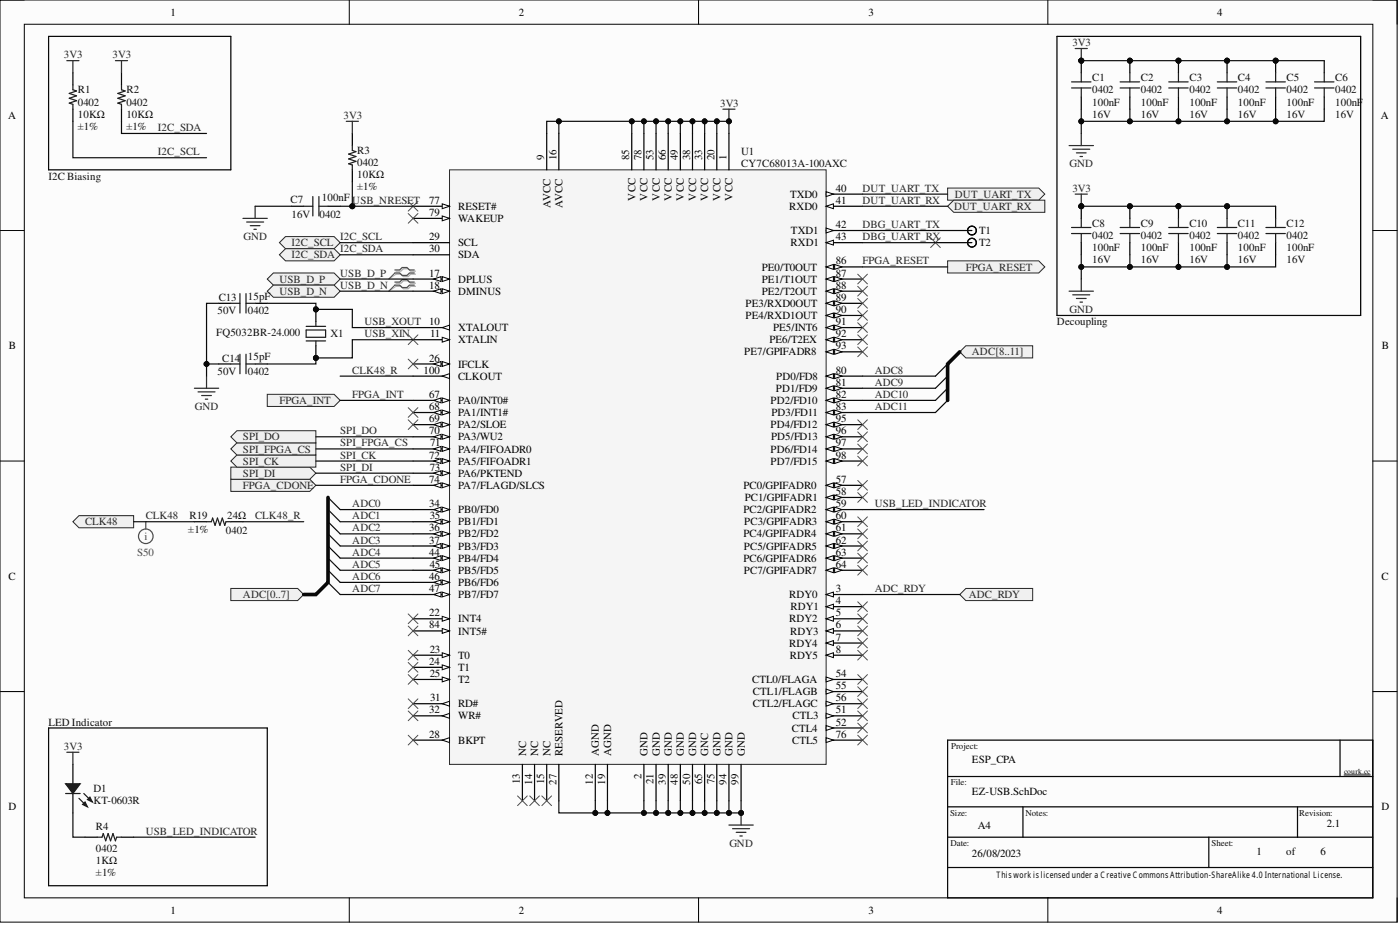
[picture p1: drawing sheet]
<svg xmlns="http://www.w3.org/2000/svg" width="292mm" height="193mm" viewBox="0 0 292 193" stroke-linecap="round" stroke-linejoin="round" font-family="sans-serif">
<path d="M0 0h291.5v192.4h-291.5z" fill-rule="evenodd" fill="#fcfcfc"/>
<path d="M0 0h291.5v192.4h-291.5z" fill="none" stroke="#000" stroke-width=".21"/>
<path d="M5.1 5.1h281.3v182.2h-281.3z" fill-rule="evenodd" fill="#fcfcfc"/>
<g fill="none" stroke="#000" stroke-width=".21">
<path d="M0 0h5.1M72.9 0v5.1M145.8 0v5.1M218.6 0v5.1M286.4 0h5.1v5.1M5.1 5.1h281.3v182.2h-281.3zM0 48.1h5.1M286.4 48.1h5.1M0 96.2h5.1M286.4 96.2h5.1M0 144.3h5.1M286.4 144.3h5.1"/>
<path d="M72.9 187.3v5.1M145.8 187.3v5.1M218.6 187.3v5.1M291.5 187.3v5.1"/>
</g>
<path d="M93.8 35.4h78.6v124.1h-78.6z" fill-rule="evenodd" fill="#f5f5f5"/>
<path d="M93.8 35.4h78.6v124.1h-78.6z" fill="none" stroke="#262626" stroke-width=".21"/>
<path d="M152.1 27.8v7.6M172.4 124h7.6M134.3 159.5v7.6" fill="none" stroke="#000" stroke-width=".25"/>
<path d="M172.4 124l1.5-.5v1z" fill="#fbfbfb" stroke="#000" stroke-width=".21"/>
<path d="M172.4 126.6h7.6" fill="none" stroke="#000" stroke-width=".25"/>
<path d="M172.4 126.6l1.5-.5v1z" fill="#fbfbfb" stroke="#000" stroke-width=".21"/>
<path d="M172.4 129.1h7.6" fill="none" stroke="#000" stroke-width=".25"/>
<path d="M172.4 129.1l1.5-.5v1z" fill="#fbfbfb" stroke="#000" stroke-width=".21"/>
<path d="M172.4 131.6h7.6" fill="none" stroke="#000" stroke-width=".25"/>
<path d="M172.4 131.6l1.5-.5v1z" fill="#fbfbfb" stroke="#000" stroke-width=".21"/>
<path d="M172.4 134.2h7.6" fill="none" stroke="#000" stroke-width=".25"/>
<path d="M172.4 134.2l1.5-.6v1.1z" fill="#fbfbfb" stroke="#000" stroke-width=".21"/>
<path d="M172.4 136.7h7.6" fill="none" stroke="#000" stroke-width=".25"/>
<path d="M172.4 136.7l1.5-.5v1z" fill="#fbfbfb" stroke="#000" stroke-width=".21"/>
<path d="M114.1 27.8v7.6M86.2 68.3h7.6" fill="none" stroke="#000" stroke-width=".25"/>
<path d="M92.3 68.3l1.5-.5v1z" fill="#fbfbfb" stroke="#000" stroke-width=".21"/>
<path d="M86.2 70.9h7.6" fill="none" stroke="#000" stroke-width=".25"/>
<path d="M92.3 70.4l1.5 .5-1.5 .5z" fill="#fbfbfb" stroke="#000" stroke-width=".21"/>
<path d="M116.6 27.8v7.6M86.2 58.2h7.6M109 159.5v7.6M111.5 159.5v7.6M114.1 159.5v7.6M124.2 159.5v7.6" fill="none" stroke="#000" stroke-width=".25"/>
<g fill="#fbfbfb" stroke="#000" stroke-width=".21">
<path d="M92.3 57.7l1.5 .5-1.5 .5z"/>
<path d="M90.5 58.2l1.5-.5v1z"/>
</g>
<path d="M86.2 60.7h7.6" fill="none" stroke="#000" stroke-width=".25"/>
<g fill="#fbfbfb" stroke="#000" stroke-width=".21">
<path d="M92.3 60.2l1.5 .5-1.5 .6z"/>
<path d="M90.5 60.7l1.5-.5v1.1z"/>
</g>
<path d="M149.6 27.8v7.6M86.2 129.1h7.6M126.7 159.5v7.6M136.9 159.5v7.6" fill="none" stroke="#000" stroke-width=".25"/>
<path d="M92.3 128.6l1.5 .5-1.5 .5z" fill="#fbfbfb" stroke="#000" stroke-width=".21"/>
<path d="M86.2 136.7h7.6" fill="none" stroke="#000" stroke-width=".25"/>
<path d="M92.3 136.2l1.5 .5-1.5 .5z" fill="#fbfbfb" stroke="#000" stroke-width=".21"/>
<path d="M86.2 139.2h7.6" fill="none" stroke="#000" stroke-width=".25"/>
<path d="M92.3 138.7l1.5 .5-1.5 .5z" fill="#fbfbfb" stroke="#000" stroke-width=".21"/>
<path d="M86.2 141.7h7.6" fill="none" stroke="#000" stroke-width=".25"/>
<path d="M92.3 141.2l1.5 .5-1.5 .6z" fill="#fbfbfb" stroke="#000" stroke-width=".21"/>
<path d="M86.2 75.9h7.6" fill="none" stroke="#000" stroke-width=".25"/>
<g fill="#fbfbfb" stroke="#000" stroke-width=".21">
<path d="M92.3 75.4l1.5 .5-1.5 .5z"/>
<path d="M90.5 75.9l1.5-.5v1z"/>
</g>
<path d="M86.2 154.4h7.6M116.6 159.5v7.6" fill="none" stroke="#000" stroke-width=".25"/>
<path d="M92.3 154.4l1.5-.5v1z" fill="#fbfbfb" stroke="#000" stroke-width=".21"/>
<path d="M86.2 50.6h7.6M86.2 53.2h7.6M86.2 146.8h7.6" fill="none" stroke="#000" stroke-width=".25"/>
<path d="M92.3 146.8l1.5-.5v1z" fill="#fbfbfb" stroke="#000" stroke-width=".21"/>
<path d="M86.2 149.3h7.6" fill="none" stroke="#000" stroke-width=".25"/>
<path d="M92.3 149.3l1.5-.5v1z" fill="#fbfbfb" stroke="#000" stroke-width=".21"/>
<path d="M147 27.8v7.6M86.2 106.3h7.6" fill="none" stroke="#000" stroke-width=".25"/>
<g fill="#fbfbfb" stroke="#000" stroke-width=".21">
<path d="M92.3 105.8l1.5 .5-1.5 .5z"/>
<path d="M90.5 106.3l1.5-.5v1z"/>
</g>
<path d="M86.2 108.8h7.6" fill="none" stroke="#000" stroke-width=".25"/>
<g fill="#fbfbfb" stroke="#000" stroke-width=".21">
<path d="M92.3 108.3l1.5 .5-1.5 .5z"/>
<path d="M90.5 108.8l1.5-.5v1z"/>
</g>
<path d="M86.2 111.4h7.6" fill="none" stroke="#000" stroke-width=".25"/>
<g fill="#fbfbfb" stroke="#000" stroke-width=".21">
<path d="M92.3 110.9l1.5 .5-1.5 .5z"/>
<path d="M90.5 111.4l1.5-.5v1z"/>
</g>
<path d="M86.2 113.9h7.6" fill="none" stroke="#000" stroke-width=".25"/>
<g fill="#fbfbfb" stroke="#000" stroke-width=".21">
<path d="M92.3 113.4l1.5 .5-1.5 .5z"/>
<path d="M90.5 113.9l1.5-.5v1z"/>
</g>
<path d="M144.5 27.8v7.6M172.4 40.5h7.6M139.4 159.5v7.6" fill="none" stroke="#000" stroke-width=".25"/>
<path d="M172.4 40l1.5 .5-1.5 .5z" fill="#fbfbfb" stroke="#000" stroke-width=".21"/>
<path d="M172.4 43h7.6" fill="none" stroke="#000" stroke-width=".25"/>
<path d="M172.4 43l1.5-.5v1z" fill="#fbfbfb" stroke="#000" stroke-width=".21"/>
<path d="M172.4 48.1h7.6" fill="none" stroke="#000" stroke-width=".25"/>
<path d="M172.4 47.6l1.5 .5-1.5 .5z" fill="#fbfbfb" stroke="#000" stroke-width=".21"/>
<path d="M172.4 50.6h7.6" fill="none" stroke="#000" stroke-width=".25"/>
<path d="M172.4 50.6l1.5-.5v1z" fill="#fbfbfb" stroke="#000" stroke-width=".21"/>
<path d="M86.2 116.4h7.6" fill="none" stroke="#000" stroke-width=".25"/>
<g fill="#fbfbfb" stroke="#000" stroke-width=".21">
<path d="M92.3 115.9l1.5 .5-1.5 .5z"/>
<path d="M90.5 116.4l1.5-.5v1z"/>
</g>
<path d="M86.2 119h7.6" fill="none" stroke="#000" stroke-width=".25"/>
<g fill="#fbfbfb" stroke="#000" stroke-width=".21">
<path d="M92.3 118.5l1.5 .5-1.5 .5z"/>
<path d="M90.5 119l1.5-.5v1z"/>
</g>
<path d="M86.2 121.5h7.6" fill="none" stroke="#000" stroke-width=".25"/>
<g fill="#fbfbfb" stroke="#000" stroke-width=".21">
<path d="M92.3 121l1.5 .5-1.5 .5z"/>
<path d="M90.5 121.5l1.5-.5v1z"/>
</g>
<path d="M86.2 124h7.6" fill="none" stroke="#000" stroke-width=".25"/>
<g fill="#fbfbfb" stroke="#000" stroke-width=".21">
<path d="M92.3 123.5l1.5 .5-1.5 .5z"/>
<path d="M90.5 124l1.5-.5v1z"/>
</g>
<path d="M141.9 27.8v7.6M141.9 159.5v7.6M144.5 159.5v7.6M172.4 149.3h7.6" fill="none" stroke="#000" stroke-width=".25"/>
<path d="M172.4 148.8l1.5 .5-1.5 .5z" fill="#fbfbfb" stroke="#000" stroke-width=".21"/>
<path d="M172.4 151.9h7.6" fill="none" stroke="#000" stroke-width=".25"/>
<path d="M172.4 151.4l1.5 .5-1.5 .5z" fill="#fbfbfb" stroke="#000" stroke-width=".21"/>
<path d="M136.9 27.8v7.6M172.4 141.7h7.6" fill="none" stroke="#000" stroke-width=".25"/>
<path d="M172.4 141.2l1.5 .5-1.5 .6z" fill="#fbfbfb" stroke="#000" stroke-width=".21"/>
<path d="M172.4 144.3h7.6" fill="none" stroke="#000" stroke-width=".25"/>
<path d="M172.4 143.8l1.5 .5-1.5 .5z" fill="#fbfbfb" stroke="#000" stroke-width=".21"/>
<path d="M172.4 146.8h7.6" fill="none" stroke="#000" stroke-width=".25"/>
<path d="M172.4 146.3l1.5 .5-1.5 .5z" fill="#fbfbfb" stroke="#000" stroke-width=".21"/>
<path d="M172.4 101.2h7.6" fill="none" stroke="#000" stroke-width=".25"/>
<g fill="#fbfbfb" stroke="#000" stroke-width=".21">
<path d="M172.4 101.2l1.5-.5v1.1z"/>
<path d="M174.1 100.7l1.6 .5-1.6 .6z"/>
</g>
<path d="M172.4 103.8h7.6" fill="none" stroke="#000" stroke-width=".25"/>
<g fill="#fbfbfb" stroke="#000" stroke-width=".21">
<path d="M172.4 103.8l1.5-.5v1z"/>
<path d="M174.1 103.3l1.6 .5-1.6 .5z"/>
</g>
<path d="M172.4 106.3h7.6" fill="none" stroke="#000" stroke-width=".25"/>
<g fill="#fbfbfb" stroke="#000" stroke-width=".21">
<path d="M172.4 106.3l1.5-.5v1z"/>
<path d="M174.1 105.8l1.6 .5-1.6 .5z"/>
</g>
<path d="M172.4 108.8h7.6" fill="none" stroke="#000" stroke-width=".25"/>
<g fill="#fbfbfb" stroke="#000" stroke-width=".21">
<path d="M172.4 108.8l1.5-.5v1z"/>
<path d="M174.1 108.3l1.6 .5-1.6 .5z"/>
</g>
<path d="M172.4 111.4h7.6" fill="none" stroke="#000" stroke-width=".25"/>
<g fill="#fbfbfb" stroke="#000" stroke-width=".21">
<path d="M172.4 111.4l1.5-.5v1z"/>
<path d="M174.1 110.9l1.6 .5-1.6 .5z"/>
</g>
<path d="M172.4 113.9h7.6" fill="none" stroke="#000" stroke-width=".25"/>
<g fill="#fbfbfb" stroke="#000" stroke-width=".21">
<path d="M172.4 113.9l1.5-.5v1z"/>
<path d="M174.1 113.4l1.6 .5-1.6 .5z"/>
</g>
<path d="M172.4 116.4h7.6" fill="none" stroke="#000" stroke-width=".25"/>
<g fill="#fbfbfb" stroke="#000" stroke-width=".21">
<path d="M172.4 116.4l1.5-.5v1z"/>
<path d="M174.1 115.9l1.6 .5-1.6 .5z"/>
</g>
<path d="M172.4 119h7.6" fill="none" stroke="#000" stroke-width=".25"/>
<g fill="#fbfbfb" stroke="#000" stroke-width=".21">
<path d="M172.4 119l1.5-.5v1z"/>
<path d="M174.1 118.5l1.6 .5-1.6 .5z"/>
</g>
<path d="M139.4 27.8v7.6M86.2 83.5h7.6M147 159.5v7.6" fill="none" stroke="#000" stroke-width=".25"/>
<g fill="#fbfbfb" stroke="#000" stroke-width=".21">
<path d="M92.3 83l1.5 .5-1.5 .5z"/>
<path d="M90.5 83.5l1.5-.5v1z"/>
</g>
<path d="M86.2 86.1h7.6" fill="none" stroke="#000" stroke-width=".25"/>
<g fill="#fbfbfb" stroke="#000" stroke-width=".21">
<path d="M92.3 85.6l1.5 .5-1.5 .5z"/>
<path d="M90.5 86.1l1.5-.5v1z"/>
</g>
<path d="M86.2 88.6h7.6" fill="none" stroke="#000" stroke-width=".25"/>
<g fill="#fbfbfb" stroke="#000" stroke-width=".21">
<path d="M92.3 88.1l1.5 .5-1.5 .5z"/>
<path d="M90.5 88.6l1.5-.5v1z"/>
</g>
<path d="M86.2 91.1h7.6" fill="none" stroke="#000" stroke-width=".25"/>
<g fill="#fbfbfb" stroke="#000" stroke-width=".21">
<path d="M92.3 90.6l1.5 .5-1.5 .5z"/>
<path d="M90.5 91.1l1.5-.5v1z"/>
</g>
<path d="M86.2 93.7h7.6" fill="none" stroke="#000" stroke-width=".25"/>
<g fill="#fbfbfb" stroke="#000" stroke-width=".21">
<path d="M92.3 93.1l1.5 .6-1.5 .5z"/>
<path d="M90.5 93.7l1.5-.6v1.1z"/>
</g>
<path d="M86.2 96.2h7.6" fill="none" stroke="#000" stroke-width=".25"/>
<g fill="#fbfbfb" stroke="#000" stroke-width=".21">
<path d="M92.3 95.7l1.5 .5-1.5 .5z"/>
<path d="M90.5 96.2l1.5-.5v1z"/>
</g>
<path d="M86.2 98.7h7.6" fill="none" stroke="#000" stroke-width=".25"/>
<g fill="#fbfbfb" stroke="#000" stroke-width=".21">
<path d="M92.3 98.2l1.5 .5-1.5 .5z"/>
<path d="M90.5 98.7l1.5-.5v1z"/>
</g>
<path d="M86.2 101.2h7.6" fill="none" stroke="#000" stroke-width=".25"/>
<g fill="#fbfbfb" stroke="#000" stroke-width=".21">
<path d="M92.3 100.7l1.5 .5-1.5 .6z"/>
<path d="M90.5 101.2l1.5-.5v1.1z"/>
</g>
<path d="M149.6 159.5v7.6M172.4 154.4h7.6" fill="none" stroke="#000" stroke-width=".25"/>
<path d="M172.4 153.9l1.5 .5-1.5 .5z" fill="#fbfbfb" stroke="#000" stroke-width=".21"/>
<path d="M86.2 43h7.6" fill="none" stroke="#000" stroke-width=".25"/>
<path d="M92.3 42.5l1.5 .5-1.5 .5z" fill="#fbfbfb" stroke="#000" stroke-width=".21"/>
<path d="M134.3 27.8v7.6M86.2 45.6h7.6" fill="none" stroke="#000" stroke-width=".25"/>
<path d="M92.3 45.1l1.5 .5-1.5 .5z" fill="#fbfbfb" stroke="#000" stroke-width=".21"/>
<path d="M172.4 78.5h7.6" fill="none" stroke="#000" stroke-width=".25"/>
<g fill="#fbfbfb" stroke="#000" stroke-width=".21">
<path d="M172.4 78.5l1.5-.5v1z"/>
<path d="M174.1 78l1.6 .5-1.6 .5z"/>
</g>
<path d="M172.4 81h7.6" fill="none" stroke="#000" stroke-width=".25"/>
<g fill="#fbfbfb" stroke="#000" stroke-width=".21">
<path d="M172.4 81l1.5-.5v1z"/>
<path d="M174.1 80.5l1.6 .5-1.6 .5z"/>
</g>
<path d="M172.4 83.5h7.6" fill="none" stroke="#000" stroke-width=".25"/>
<g fill="#fbfbfb" stroke="#000" stroke-width=".21">
<path d="M172.4 83.5l1.5-.5v1z"/>
<path d="M174.1 83l1.6 .5-1.6 .5z"/>
</g>
<path d="M172.4 86.1h7.6" fill="none" stroke="#000" stroke-width=".25"/>
<g fill="#fbfbfb" stroke="#000" stroke-width=".21">
<path d="M172.4 86.1l1.5-.5v1z"/>
<path d="M174.1 85.6l1.6 .5-1.6 .5z"/>
</g>
<path d="M86.2 131.6h7.6" fill="none" stroke="#000" stroke-width=".25"/>
<path d="M92.3 131.1l1.5 .5-1.5 .5z" fill="#fbfbfb" stroke="#000" stroke-width=".21"/>
<path d="M131.8 27.8v7.6M172.4 55.7h7.6" fill="none" stroke="#000" stroke-width=".25"/>
<g fill="#fbfbfb" stroke="#000" stroke-width=".21">
<path d="M172.4 55.7l1.5-.5v1z"/>
<path d="M174.1 55.2l1.6 .5-1.6 .5z"/>
</g>
<path d="M172.4 58.2h7.6" fill="none" stroke="#000" stroke-width=".25"/>
<g fill="#fbfbfb" stroke="#000" stroke-width=".21">
<path d="M172.4 58.2l1.5-.5v1z"/>
<path d="M174.1 57.7l1.6 .5-1.6 .5z"/>
</g>
<path d="M172.4 60.7h7.6" fill="none" stroke="#000" stroke-width=".25"/>
<g fill="#fbfbfb" stroke="#000" stroke-width=".21">
<path d="M172.4 60.7l1.5-.5v1.1z"/>
<path d="M174.1 60.2l1.6 .5-1.6 .6z"/>
</g>
<path d="M172.4 63.3h7.6" fill="none" stroke="#000" stroke-width=".25"/>
<g fill="#fbfbfb" stroke="#000" stroke-width=".21">
<path d="M172.4 63.3l1.5-.5v1z"/>
<path d="M174.1 62.8l1.6 .5-1.6 .5z"/>
</g>
<path d="M172.4 65.8h7.6" fill="none" stroke="#000" stroke-width=".25"/>
<g fill="#fbfbfb" stroke="#000" stroke-width=".21">
<path d="M172.4 65.8l1.5-.5v1z"/>
<path d="M174.1 65.3l1.6 .5-1.6 .5z"/>
</g>
<path d="M172.4 68.3h7.6" fill="none" stroke="#000" stroke-width=".25"/>
<g fill="#fbfbfb" stroke="#000" stroke-width=".21">
<path d="M172.4 68.3l1.5-.5v1z"/>
<path d="M174.1 67.8l1.6 .5-1.6 .5z"/>
</g>
<path d="M172.4 70.9h7.6" fill="none" stroke="#000" stroke-width=".25"/>
<g fill="#fbfbfb" stroke="#000" stroke-width=".21">
<path d="M172.4 70.9l1.5-.5v1z"/>
<path d="M174.1 70.4l1.6 .5-1.6 .5z"/>
</g>
<path d="M172.4 73.4h7.6" fill="none" stroke="#000" stroke-width=".25"/>
<g fill="#fbfbfb" stroke="#000" stroke-width=".21">
<path d="M172.4 73.4l1.5-.5v1z"/>
<path d="M174.1 72.9l1.6 .5-1.6 .5z"/>
</g>
<path d="M172.4 88.6h7.6M152.1 159.5v7.6" fill="none" stroke="#000" stroke-width=".25"/>
<g fill="#fbfbfb" stroke="#000" stroke-width=".21">
<path d="M172.4 88.6l1.5-.5v1z"/>
<path d="M174.1 88.1l1.6 .5-1.6 .5z"/>
</g>
<path d="M172.4 91.1h7.6" fill="none" stroke="#000" stroke-width=".25"/>
<g fill="#fbfbfb" stroke="#000" stroke-width=".21">
<path d="M172.4 91.1l1.5-.5v1z"/>
<path d="M174.1 90.6l1.6 .5-1.6 .5z"/>
</g>
<path d="M172.4 93.7h7.6" fill="none" stroke="#000" stroke-width=".25"/>
<g fill="#fbfbfb" stroke="#000" stroke-width=".21">
<path d="M172.4 93.7l1.5-.6v1.1z"/>
<path d="M174.1 93.1l1.6 .6-1.6 .5z"/>
</g>
<path d="M172.4 96.2h7.6" fill="none" stroke="#000" stroke-width=".25"/>
<g fill="#fbfbfb" stroke="#000" stroke-width=".21">
<path d="M172.4 96.2l1.5-.5v1z"/>
<path d="M174.1 95.7l1.6 .5-1.6 .5z"/>
</g>
<path d="M86.2 78.5h7.6M154.6 159.5v7.6" fill="none" stroke="#000" stroke-width=".25"/>
<path d="M92.3 78.5l1.5-.5v1z" fill="#fbfbfb" stroke="#000" stroke-width=".21"/>
<g fill="#0e0e0e" stroke="#0e0e0e" stroke-width=".21">
<circle cx="65.9" cy="64.5" r=".51"/>
<circle cx="65.9" cy="74.7" r=".51"/>
</g>
<path d="M65.9 64.5v2.6M65.9 72.1v2.6" fill="none" stroke="#000" stroke-width=".25"/>
<path d="M63.9 71.1h4M63.9 68.1h4M63.9 68.8h4v1.6h-4zM65.9 67.1v1M65.9 71.1v1" fill="none" stroke="#1c1c1c" stroke-width=".25"/>
<path d="M108 166l2 2.1M110 166l-2 2.1M110.5 166l2 2.1M112.5 166l-2 2.1M113.1 166l2 2.1M115.1 166l-2 2.1" fill="none" stroke="#4c4c4c" stroke-width=".21"/>
<g fill="#f0f0f0" stroke="#262626" stroke-width=".21">
<path d="M55.8 58.2l1.2-1.3h12.7l1.3 1.3-1.3 1.3h-12.7z" fill-rule="evenodd"/>
<path d="M55.8 60.7l1.2-1.2h12.7l1.3 1.2-1.3 1.3h-12.7z" fill-rule="evenodd"/>
</g>
<path d="M82.6 56.6h1l.6-.5h1l.5 .5h1M82.6 57.2h1l.6 .5h1l.5-.5h1M82.6 59.1h1l.6-.5h1l.5 .5h1M82.6 59.7h1l.6 .5h1l.5-.5h1" fill="none" stroke="#aeaeae" stroke-width=".25"/>
<path d="M82.6 57.2l-1.5 1M82.6 59.7l-1.5 1" fill="none" stroke="#aeaeae" stroke-width=".21"/>
<path d="M82.4 56.3h1l.5-.5h1l.5 .5h1M82.4 56.9h1l.5 .6h1l.5-.6h1M82.4 58.8h1l.5-.5h1l.5 .5h1M82.4 59.5h1l.5 .5h1l.5-.5h1" fill="none" stroke="#4c4c4c" stroke-width=".25"/>
<path d="M82.4 56.9l-1.3 1.3M82.4 59.5l-1.3 1.2" fill="none" stroke="#4c4c4c" stroke-width=".21"/>
<g fill="#f0f0f0" stroke="#262626" stroke-width=".21">
<path d="M58.3 50.6l1.3-1.2h10.1l1.3 1.2-1.3 1.3h-10.1z" fill-rule="evenodd"/>
<path d="M58.3 53.2l1.3-1.3h10.1l1.3 1.3-1.3 1.2h-10.1z" fill-rule="evenodd"/>
</g>
<path d="M73.5 27.8v2.6M73.5 35.4v2.6M60.8 43h2.6M68.4 43h2.6M45.6 75.9h2.6M45.6 63.3h2.6M53.2 75.9h2.6M53.2 63.3h2.6" fill="none" stroke="#000" stroke-width=".25"/>
<g fill="none" stroke="#1c1c1c" stroke-width=".25">
<path d="M73.5 30.4v1l.8 .2-1.6 .5 1.6 .5-1.6 .6 1.6 .5-1.6 .5 .8 .2v1M63.4 43h1.9M65.3 41v4.1M66.5 43h1.9M66.5 41v4.1M48.2 75.9h1.9M48.2 63.3h1.9M50.1 61.3v4M50.1 73.9v4.1M51.3 75.9h1.9M51.3 61.3v4M51.3 73.9v4.1"/>
<path d="M51.3 63.3h1.9"/>
</g>
<g fill="none" stroke="#262626" stroke-width=".25">
<path d="M72.2 25.3h2.6M73.5 25.3v2.5M150.8 22.8h2.6M152.1 22.8v2.5M50.7 45.6h5.1M51.5 46.3h3.5M52.2 47.1h2M53 47.8h.5M53.2 43v2.6M43.1 78.5v2.5M40.6 81h5M41.3 81.8h3.6"/>
<path d="M42.1 82.5h2M42.8 83.3h.5M152.1 172.1h5.1M152.8 172.9h3.6M153.6 173.6h2M154.4 174.4h.5M154.6 169.6v2.5"/>
</g>
<g fill="#0e0e0e" stroke="#0e0e0e" stroke-width=".21">
<circle cx="152.1" cy="25.3" r=".51"/>
<circle cx="73.5" cy="43" r=".51"/>
<circle cx="154.6" cy="169.6" r=".51"/>
</g>
<path d="M85.2 44.5l2 2.1M87.2 44.5l-2 2.1M179 90.1l2 2M179 92.6l2 2.1M179 95.2l2 2M181 90.1l-2 2M181 92.6l-2 2.1M181 95.2l-2 2" fill="none" stroke="#4c4c4c" stroke-width=".21"/>
<path d="M197.7 75.9l-2.5 2.6M197.7 78.5l-2.5 2.5M68.4 103.8l2.6 2.5M68.4 106.3l2.6 2.5M68.4 108.8l2.6 2.6M68.4 111.4l2.6 2.5M68.4 113.9l2.6 2.5M68.4 116.4l2.6 2.6M68.4 119l2.6 2.5M68.4 121.5l2.6 2.5" fill="none" stroke="#0e0e0e" stroke-width=".25"/>
<g fill="#f0f0f0" stroke="#262626" stroke-width=".21">
<path d="M48.2 122.8h13.9l1.3 1.2-1.3 1.3h-13.9z" fill-rule="evenodd"/>
<path d="M200.2 73.4l1.3-1.3h14v2.6h-14z" fill-rule="evenodd"/>
<path d="M200.2 124l1.3-1.2h14v2.5h-14z" fill-rule="evenodd"/>
</g>
<g fill="none" stroke="#000" stroke-width=".25">
<path d="M10.1 7.6h38.1v27.8h-38.1zM15.2 15.2v2.5M25.3 15.2v2.5M220.5 7.6h63.4v58.2h-63.4zM225.6 12.7v2.5M235.7 12.7v2.5M245.9 12.7v2.5M256 12.7v2.5M266.2 12.7v2.5M276.3 12.7v2.5M15.2 22.8v2.5M25.3 22.8v2.5"/>
<path d="M225.6 20.2v2.6M235.7 20.2v2.6M245.9 20.2v2.6M256 20.2v2.6M266.2 20.2v2.6M276.3 20.2v2.6M195.2 50.6h7.6M195.2 48.1h7.6M225.6 43v2.6M225.6 50.6v2.6M235.7 43v2.6M235.7 50.6v2.6"/>
<path d="M245.9 43v2.6M245.9 50.6v2.6M256 43v2.6M256 50.6v2.6M266.2 43v2.6M266.2 50.6v2.6M10.1 151.9h45.7v32.9h-45.7zM15.2 159.5v4M15.2 165.5v4.1M17.7 174.6h2.6M25.3 174.6h2.6"/>
<circle cx="202.8" cy="48.1" r=".91"/>
<circle cx="202.8" cy="50.6" r=".91"/>
</g>
<g fill="none" stroke="#1c1c1c" stroke-width=".25">
<path d="M15.2 17.7v1l.8 .3-1.6 .5 1.6 .5-1.6 .5 1.6 .5-1.6 .5 .8 .3v1M25.3 17.7v1l.8 .3-1.5 .5 1.5 .5-1.5 .5 1.5 .5-1.5 .5 .7 .3v1M223.6 18.3h4M223.6 17.1h4M225.6 15.2v1.9M225.6 18.3v1.9M233.7 18.3h4.1M233.7 17.1h4.1M235.7 15.2v1.9M235.7 18.3v1.9M243.8 18.3h4.1M243.8 17.1h4.1"/>
<path d="M245.9 15.2v1.9M245.9 18.3v1.9M254 18.3h4M254 17.1h4M256 15.2v1.9M256 18.3v1.9M264.1 18.3h4.1M264.1 17.1h4.1M266.2 15.2v1.9M266.2 18.3v1.9M274.3 18.3h4M274.3 17.1h4"/>
<path d="M276.3 15.2v1.9M276.3 18.3v1.9M223.6 48.7h4M223.6 47.5h4M225.6 45.6v1.9M225.6 48.7v1.9M233.7 48.7h4.1M233.7 47.5h4.1M235.7 45.6v1.9M235.7 48.7v1.9M243.8 48.7h4.1M243.8 47.5h4.1"/>
<path d="M245.9 45.6v1.9M245.9 48.7v1.9M254 48.7h4M254 47.5h4M256 45.6v1.9M256 48.7v1.9M264.1 48.7h4.1M264.1 47.5h4.1M266.2 45.6v1.9M266.2 48.7v1.9M13.7 165.5h3M16.5 166.5l1.5 1.6"/>
<path d="M17.5 165.5l1.3 1.3M20.3 174.6h1l.2-.7 .6 1.5 .5-1.5 .5 1.5 .5-1.5 .5 1.5 .2-.8h1"/>
</g>
<g fill="none" stroke="#262626" stroke-width=".25">
<path d="M13.9 12.7h2.6M15.2 12.7v2.5M24.1 12.7h2.5M25.3 12.7v2.5M224.3 10.1h2.6M225.6 10.1v2.6M223.1 30.4h5M223.8 31.1h3.6M224.6 31.9h2M225.3 32.6h.6M225.6 27.8v2.6M224.3 40.5h2.6"/>
<path d="M225.6 40.5v2.5M225.6 58.2v2.5M223.1 60.7h5M223.8 61.5h3.6M224.6 62.3h2M225.3 63h.6M13.9 156.9h2.6M15.2 156.9v2.6"/>
</g>
<g fill="#0e0e0e" stroke="#0e0e0e" stroke-width=".21">
<circle cx="225.6" cy="12.7" r=".51"/>
<circle cx="235.7" cy="12.7" r=".51"/>
<circle cx="245.9" cy="12.7" r=".51"/>
<circle cx="256" cy="12.7" r=".51"/>
<circle cx="266.2" cy="12.7" r=".51"/>
<circle cx="225.6" cy="43" r=".51"/>
<circle cx="235.7" cy="43" r=".51"/>
<circle cx="245.9" cy="43" r=".51"/>
<circle cx="256" cy="43" r=".51"/>
</g>
<g fill="#1c1c1c" stroke="#1c1c1c" stroke-width=".25">
<path d="M13.7 163.5h3l-1.5 2z"/>
<path d="M18.3 166.8l.5-.5 .5 1z"/>
<path d="M17.2 167.8l.5-.5 .6 1z"/>
</g>
<g fill="none" stroke="#4c4c4c" stroke-width=".21">
<path d="M179 57.2l2 2M179 59.7l2 2.1M181 57.2l-2 2M181 59.7l-2 2.1M179 62.3l2 2M179 64.8l2 2M179 67.3l2 2.1M179 69.9l2 2M179 72.4l2 2M181 62.3l-2 2M181 64.8l-2 2M181 67.3l-2 2.1"/>
<path d="M181 69.9l-2 2M181 72.4l-2 2M85.2 87.6l2 2M87.2 87.6l-2 2M179 118l2 2M179 110.4l2 2M181 118l-2 2M181 110.4l-2 2M85.2 128.1l2 2M85.2 130.6l2 2M85.2 135.7l2 2M85.2 138.2l2 2"/>
<path d="M87.2 128.1l-2 2M87.2 130.6l-2 2M87.2 135.7l-2 2M87.2 138.2l-2 2M179 135.7l2 2M179 133.1l2 2.1M179 130.6l2 2M179 128.1l2 2M179 125.5l2 2.1M181 135.7l-2 2M181 133.1l-2 2.1M181 130.6l-2 2"/>
<path d="M181 128.1l-2 2M181 125.5l-2 2.1M85.2 140.7l2 2.1M85.2 145.8l2 2M85.2 148.3l2 2.1M87.2 140.7l-2 2.1M87.2 145.8l-2 2M87.2 148.3l-2 2.1M179 153.4l2 2M179 150.9l2 2M179 148.3l2 2.1M179 145.8l2 2"/>
<path d="M179 143.3l2 2M179 140.7l2 2.1M181 153.4l-2 2M181 150.9l-2 2M181 148.3l-2 2.1M181 145.8l-2 2M181 143.3l-2 2M181 140.7l-2 2.1"/>
</g>
<g fill="#f0f0f0" stroke="#262626" stroke-width=".21">
<path d="M197.7 39.2h19l1.3 1.3-1.3 1.3h-19z" fill-rule="evenodd"/>
<path d="M197.7 43l1.3-1.2h19v2.5h-19z" fill-rule="evenodd"/>
</g>
<path d="M85.2 42l2 2M87.2 42l-2 2M194.2 49.6l2 2M196.2 49.6l-2 2M85.2 74.9l2 2M85.2 69.9l2 2M87.2 74.9l-2 2M87.2 69.9l-2 2" fill="none" stroke="#4c4c4c" stroke-width=".21"/>
<path d="M40.6 108.8h2.5M48.2 108.8h2.5" fill="none" stroke="#000" stroke-width=".25"/>
<path d="M43.1 108.8h1l.3-.7 .5 1.5 .5-1.5 .5 1.5 .5-1.5 .5 1.5 .2-.8h1.1" fill="none" stroke="#1c1c1c" stroke-width=".25"/>
<path d="M15.2 108.8l1.3-1.2h11.4v2.5h-11.4z" fill-rule="evenodd" fill="#f0f0f0" stroke="#262626" stroke-width=".21"/>
<g fill="none" stroke="#4c4c4c" stroke-width=".25">
<path d="M30.4 108.8v1.6"/>
<circle cx="30.4" cy="111.9" r="1.52"/>
</g>
<path d="M48.2 100h16.4l1.3 1.2-1.3 1.3h-16.4z" fill-rule="evenodd" fill="#f0f0f0" stroke="#262626" stroke-width=".21"/>
<path d="M179 115.4l2 2M181 115.4l-2 2" fill="none" stroke="#4c4c4c" stroke-width=".21"/>
<g fill="#f0f0f0" stroke="#262626" stroke-width=".21">
<path d="M48.2 97.4h16.4l1.3 1.3-1.3 1.3h-16.4z" fill-rule="evenodd"/>
<path d="M48.2 96.2l1.2-1.3h16.5v2.5h-16.5z" fill-rule="evenodd"/>
</g>
<path d="M179 100.2l2 2.1M181 100.2l-2 2.1" fill="none" stroke="#4c4c4c" stroke-width=".21"/>
<g fill="#f0f0f0" stroke="#262626" stroke-width=".21">
<path d="M48.2 93.7l1.2-1.3h16.5v2.5h-16.5z" fill-rule="evenodd"/>
<path d="M48.2 91.1l1.2-1.2h16.5v2.5h-16.5z" fill-rule="evenodd"/>
</g>
<path d="M179 102.8l2 2M179 107.8l2 2.1M181 102.8l-2 2M181 107.8l-2 2.1" fill="none" stroke="#4c4c4c" stroke-width=".21"/>
<path d="M197.7 54.4h19l1.3 1.3-1.3 1.2h-19z" fill-rule="evenodd" fill="#f0f0f0" stroke="#262626" stroke-width=".21"/>
<path d="M179 112.9l2 2M181 112.9l-2 2" fill="none" stroke="#4c4c4c" stroke-width=".21"/>
<g fill="none" stroke="#0e0e0e" stroke-width=".25">
<path d="M225.6 12.7h50.7M15.2 25.3v7.6h27.9M25.3 25.3v2.5h17.8M73.5 38v5M114.1 27.8v-2.5h38v2.5M116.6 25.3v2.5M131.8 25.3v2.5M134.3 25.3v2.5M136.9 25.3v2.5M139.4 25.3v2.5M141.9 25.3v2.5M144.5 25.3v2.5"/>
<path d="M147 25.3v2.5M149.6 25.3v2.5M225.6 22.8v5M235.7 22.8v2.5M245.9 22.8v2.5M256 22.8v2.5M266.2 22.8v2.5M276.3 22.8v2.5h-50.7M53.2 43h7.6M71 58.2h15.2M71 50.6h15.2M71 53.2h15.2"/>
<path d="M71 43h15.2M180 50.6h15.2M180 43h17.7M180 48.1h15.2M180 40.5h17.7M180 55.7h17.7M225.6 43h40.6M225.6 53.2v5M235.7 53.2v2.5M245.9 53.2v2.5M256 53.2v2.5M266.2 53.2v2.5h-40.6"/>
<path d="M43.1 75.9h2.5M45.6 63.3h-2.5v15.2M55.8 63.3h10.1v1.2h7.6v3.8h12.7M71 60.7h15.2M71 78.5h15.2M86.2 70.9h-12.7v3.8h-7.6v1.2h-10.1M180 78.5h15.2M65.9 98.7h20.3M65.9 96.2h20.3M65.9 93.7h20.3M65.9 91.1h20.3M180 81h15.2"/>
<path d="M27.9 108.8h12.7M50.7 108.8h12.7M65.9 101.2h20.3M71 106.3h15.2M71 108.8h15.2M71 111.4h15.2M71 113.9h15.2M71 116.4h15.2M71 119h15.2M180 106.3h25.3M71 121.5h15.2M71 124h15.2"/>
<path d="M180 124h20.2M15.2 169.6v5h2.5M27.9 174.6h25.3M116.6 167.1v2.5h38v-2.5M124.2 167.1v2.5M126.7 167.1v2.5M134.3 167.1v2.5M136.9 167.1v2.5M139.4 167.1v2.5M141.9 167.1v2.5M144.5 167.1v2.5M147 167.1v2.5"/>
<path d="M149.6 167.1v2.5M152.1 167.1v2.5"/>
</g>
<g fill="#0e0e0e" stroke="#0e0e0e" stroke-width=".21">
<circle cx="154.6" cy="169.6" r=".51"/>
<circle cx="152.1" cy="169.6" r=".51"/>
<circle cx="149.6" cy="169.6" r=".51"/>
<circle cx="147" cy="169.6" r=".51"/>
<circle cx="144.5" cy="169.6" r=".51"/>
<circle cx="141.9" cy="169.6" r=".51"/>
<circle cx="139.4" cy="169.6" r=".51"/>
<circle cx="136.9" cy="169.6" r=".51"/>
<circle cx="134.3" cy="169.6" r=".51"/>
<circle cx="126.7" cy="169.6" r=".51"/>
<circle cx="124.2" cy="169.6" r=".51"/>
<circle cx="43.1" cy="75.9" r=".51"/>
<circle cx="65.9" cy="64.5" r=".51"/>
<circle cx="65.9" cy="74.7" r=".51"/>
<circle cx="116.6" cy="25.3" r=".51"/>
<circle cx="131.8" cy="25.3" r=".51"/>
<circle cx="134.3" cy="25.3" r=".51"/>
<circle cx="136.9" cy="25.3" r=".51"/>
<circle cx="139.4" cy="25.3" r=".51"/>
<circle cx="141.9" cy="25.3" r=".51"/>
<circle cx="144.5" cy="25.3" r=".51"/>
<circle cx="147" cy="25.3" r=".51"/>
<circle cx="149.6" cy="25.3" r=".51"/>
<circle cx="152.1" cy="25.3" r=".51"/>
<circle cx="73.5" cy="43" r=".51"/>
<circle cx="225.6" cy="25.3" r=".51"/>
<circle cx="235.7" cy="25.3" r=".51"/>
<circle cx="245.9" cy="25.3" r=".51"/>
<circle cx="256" cy="25.3" r=".51"/>
<circle cx="266.2" cy="25.3" r=".51"/>
<circle cx="225.6" cy="12.7" r=".51"/>
<circle cx="235.7" cy="12.7" r=".51"/>
<circle cx="245.9" cy="12.7" r=".51"/>
<circle cx="256" cy="12.7" r=".51"/>
<circle cx="266.2" cy="12.7" r=".51"/>
<circle cx="225.6" cy="55.7" r=".51"/>
<circle cx="256" cy="55.7" r=".51"/>
<circle cx="245.9" cy="55.7" r=".51"/>
<circle cx="235.7" cy="55.7" r=".51"/>
<circle cx="225.6" cy="43" r=".51"/>
<circle cx="235.7" cy="43" r=".51"/>
<circle cx="245.9" cy="43" r=".51"/>
<circle cx="256" cy="43" r=".51"/>
</g>
<path d="M200.2 73.4l-2.5 2.5v7.6M68.4 103.8v17.7l-2.5 2.5h-2.5" fill="none" stroke="#0e0e0e" stroke-width=".76"/>
<path d="M55.8 82.3h13.9l1.3 1.2-1.3 1.3h-13.9z" fill-rule="evenodd" fill="#f0f0f0" stroke="#262626" stroke-width=".21"/>
<path d="M71 83.5h15.2M197.7 81l-2.5 2.5h-15.2M197.7 83.5l-2.5 2.6h-15.2" fill="none" stroke="#0e0e0e" stroke-width=".25"/>
<path d="M85.2 85l2 2.1M87.2 85l-2 2.1M179 87.6l2 2M181 87.6l-2 2M85.2 153.4l2 2M87.2 153.4l-2 2" fill="none" stroke="#4c4c4c" stroke-width=".21"/>
<path d="M197.7 154.4h88.7v32.9h-88.7zM279.6 154.4v7.6M197.7 174.6h88.7M197.7 168.3h88.7M197.7 162h88.7M213.4 168.3v6.3M252.2 174.6v6.4M270.7 168.3v6.3M197.7 181h88.7" fill="none" stroke="#000" stroke-width=".25"/>
<path d="M280.4 161.7h5.5" fill="none" stroke="#000" stroke-width=".21"/>
<g font-size="2.3">
<text x="35.6" y="3.3">1</text>
<text x="108.2" y="3.3">2</text>
<text x="181.2" y="3.3">3</text>
<text x="254" y="3.3">4</text>
<text x="1.7" y="24.8">A</text>
<text x="288.1" y="24.8">A</text>
<text x="113.6" y="33.4" transform="rotate(-90 113.6 33.4)">9</text>
<text x="116.1" y="33.4" transform="rotate(-90 116.1 33.4)">16</text>
<text x="131.3" y="33.4" transform="rotate(-90 131.3 33.4)">85</text>
<text x="133.8" y="33.4" transform="rotate(-90 133.8 33.4)">78</text>
<text x="136.4" y="33.4" transform="rotate(-90 136.4 33.4)">53</text>
<text x="138.9" y="33.4" transform="rotate(-90 138.9 33.4)">66</text>
<text x="141.4" y="33.4" transform="rotate(-90 141.4 33.4)">49</text>
<text x="144" y="33.4" transform="rotate(-90 144 33.4)">38</text>
<text x="146.5" y="33.4" transform="rotate(-90 146.5 33.4)">33</text>
<text x="149" y="33.4" transform="rotate(-90 149 33.4)">20</text>
<text x="151.6" y="33.4" transform="rotate(-90 151.6 33.4)">1</text>
<text x="132.6" y="41.8" transform="rotate(-90 132.6 41.8)">VCC</text>
<text x="135.1" y="41.8" transform="rotate(-90 135.1 41.8)">VCC</text>
<text x="137.6" y="41.8" transform="rotate(-90 137.6 41.8)">VCC</text>
<text x="140.2" y="41.8" transform="rotate(-90 140.2 41.8)">VCC</text>
<text x="142.7" y="41.8" transform="rotate(-90 142.7 41.8)">VCC</text>
<text x="145.2" y="41.8" transform="rotate(-90 145.2 41.8)">VCC</text>
<text x="147.8" y="41.8" transform="rotate(-90 147.8 41.8)">VCC</text>
<text x="150.3" y="41.8" transform="rotate(-90 150.3 41.8)">VCC</text>
<text x="152.8" y="41.8" transform="rotate(-90 152.8 41.8)">VCC</text>
<text x="164.8" y="41.3">TXD0</text>
<text x="174.4" y="40">40</text>
<text x="89.6" y="42.5">77</text>
<text x="89.6" y="45.1">79</text>
<text x="95.6" y="43.8">RESET#</text>
<text x="95.6" y="46.3">WAKEUP</text>
<text x="114.8" y="43.4" transform="rotate(-90 114.8 43.4)">AVCC</text>
<text x="117.4" y="43.4" transform="rotate(-90 117.4 43.4)">AVCC</text>
<text x="164.7" y="43.8">RXD0</text>
<text x="174.4" y="47.6">42</text>
<text x="174.4" y="42.5">41</text>
<text x="89.6" y="50.1">29</text>
<text x="89.6" y="52.6">30</text>
<text x="95.6" y="51.4">SCL</text>
<text x="95.6" y="53.9">SDA</text>
<text x="164.9" y="51.4">RXD1</text>
<text x="165" y="48.8">TXD1</text>
<text x="174.4" y="50.1">43</text>
<text x="89.6" y="57.7">17</text>
<text x="95.6" y="59">DPLUS</text>
<text x="158.9" y="56.4">PE0/T0OUT</text>
<text x="158.9" y="59">PE1/T1OUT</text>
<text x="174.4" y="55.2">86</text>
<text x="174.4" y="57.7">87</text>
<text x="89.6" y="60.2">18</text>
<text x="95.6" y="61.5">DMINUS</text>
<text x="155.6" y="64">PE3/RXD0OUT</text>
<text x="158.9" y="61.5">PE2/T2OUT</text>
<text x="174.4" y="60.2">88</text>
<text x="174.4" y="62.8">89</text>
<text x="174.4" y="65.3">90</text>
<text x="89.6" y="67.8">10</text>
<text x="89.7" y="70.4">11</text>
<text x="95.6" y="69.1">XTALOUT</text>
<text x="95.6" y="71.6">XTALIN</text>
<text x="155.6" y="66.6">PE4/RXD1OUT</text>
<text x="160.5" y="71.6">PE6/T2EX</text>
<text x="161.3" y="69.1">PE5/INT6</text>
<text x="174.4" y="67.8">91</text>
<text x="174.4" y="70.4">92</text>
<text x="1.9" y="72.9">B</text>
<text x="88.4" y="78">100</text>
<text x="89.6" y="75.4">26</text>
<text x="95.6" y="76.7">IFCLK</text>
<text x="155.3" y="74.2">PE7/GPIFADR8</text>
<text x="174.4" y="78">80</text>
<text x="174.4" y="72.9">93</text>
<text x="288.3" y="72.9">B</text>
<text x="89.6" y="83">67</text>
<text x="95.6" y="79.2">CLKOUT</text>
<text x="161.9" y="81.8">PD1/FD9</text>
<text x="162" y="79.2">PD0/FD8</text>
<text x="174.4" y="80.5">81</text>
<text x="174.4" y="83">82</text>
<text x="89.6" y="85.6">68</text>
<text x="89.6" y="88.1">69</text>
<text x="95.6" y="84.3">PA0/INT0#</text>
<text x="95.6" y="86.8">PA1/INT1#</text>
<text x="95.6" y="89.3">PA2/SLOE</text>
<text x="160.8" y="84.3">PD2/FD10</text>
<text x="160.8" y="89.3">PD4/FD12</text>
<text x="161" y="86.8">PD3/FD11</text>
<text x="174.4" y="85.6">83</text>
<text x="174.4" y="88.1">95</text>
<text x="89.6" y="90.6">70</text>
<text x="89.6" y="95.7">72</text>
<text x="89.7" y="93.1">71</text>
<text x="95.6" y="91.9">PA3/WU2</text>
<text x="95.6" y="94.4">PA4/FIFOADR0</text>
<text x="160.8" y="94.4">PD6/FD14</text>
<text x="160.9" y="91.9">PD5/FD13</text>
<text x="174.4" y="90.6">96</text>
<text x="174.4" y="93.1">97</text>
<text x="174.4" y="95.7">98</text>
<text x="89.6" y="100.7">74</text>
<text x="89.6" y="98.2">73</text>
<text x="95.6" y="96.9">PA5/FIFOADR1</text>
<text x="95.6" y="99.5">PA6/PKTEND</text>
<text x="160.8" y="96.9">PD7/FD15</text>
<text x="174.4" y="100.7">57</text>
<text x="89.6" y="105.8">34</text>
<text x="95.6" y="107.1">PB0/FD0</text>
<text x="95.6" y="102">PA7/FLAGD/SLCS</text>
<text x="155.1" y="102">PC0/GPIFADR0</text>
<text x="155.1" y="107.1">PC2/GPIFADR2</text>
<text x="155.4" y="104.5">PC1/GPIFADR1</text>
<text x="174.4" y="103.3">58</text>
<text x="174.4" y="105.8">59</text>
<text x="89.6" y="110.9">36</text>
<text x="89.6" y="113.4">37</text>
<text x="89.6" y="108.3">35</text>
<text x="95.6" y="109.6">PB1/FD1</text>
<text x="95.6" y="112.1">PB2/FD2</text>
<text x="155.1" y="112.1">PC4/GPIFADR4</text>
<text x="155.3" y="109.6">PC3/GPIFADR3</text>
<text x="174.4" y="110.9">61</text>
<text x="174.4" y="113.4">62</text>
<text x="174.4" y="108.3">60</text>
<text x="89.6" y="115.9">44</text>
<text x="89.6" y="118.5">45</text>
<text x="95.6" y="114.7">PB3/FD3</text>
<text x="95.6" y="117.2">PB4/FD4</text>
<text x="95.6" y="119.7">PB5/FD5</text>
<text x="155.1" y="117.2">PC6/GPIFADR6</text>
<text x="155.2" y="114.7">PC5/GPIFADR5</text>
<text x="155.2" y="119.7">PC7/GPIFADR7</text>
<text x="174.4" y="115.9">63</text>
<text x="174.4" y="118.5">64</text>
<text x="1.8" y="121">C</text>
<text x="89.6" y="121">46</text>
<text x="89.6" y="123.5">47</text>
<text x="95.6" y="122.3">PB6/FD6</text>
<text x="95.6" y="124.8">PB7/FD7</text>
<text x="164.7" y="124.8">RDY0</text>
<text x="174.4" y="123.5">3</text>
<text x="288.2" y="121">C</text>
<text x="89.6" y="128.6">22</text>
<text x="89.6" y="131.1">84</text>
<text x="95.6" y="129.8">INT4</text>
<text x="164.7" y="129.8">RDY2</text>
<text x="164.9" y="127.3">RDY1</text>
<text x="174.4" y="131.1">6</text>
<text x="174.4" y="126.1">4</text>
<text x="174.4" y="128.6">5</text>
<text x="89.6" y="136.2">23</text>
<text x="95.6" y="137.4">T0</text>
<text x="95.6" y="132.4">INT5#</text>
<text x="164.7" y="134.9">RDY4</text>
<text x="164.8" y="137.4">RDY5</text>
<text x="164.8" y="132.4">RDY3</text>
<text x="174.4" y="136.2">8</text>
<text x="174.4" y="133.6">7</text>
<text x="89.6" y="138.7">24</text>
<text x="89.6" y="141.2">25</text>
<text x="95.6" y="140">T1</text>
<text x="95.6" y="142.5">T2</text>
<text x="156.9" y="142.5">CTL0/FLAGA</text>
<text x="174.4" y="141.2">54</text>
<text x="174.4" y="143.8">55</text>
<text x="89.6" y="148.8">32</text>
<text x="89.7" y="146.3">31</text>
<text x="95.6" y="147.6">RD#</text>
<text x="157.1" y="145">CTL1/FLAGB</text>
<text x="157.1" y="147.6">CTL2/FLAGC</text>
<text x="174.4" y="146.3">56</text>
<text x="174.4" y="148.8">51</text>
<text x="89.6" y="153.9">28</text>
<text x="95.6" y="155.2">BKPT</text>
<text x="95.6" y="150.1">WR#</text>
<text x="165.2" y="152.6">CTL4</text>
<text x="165.3" y="155.2">CTL5</text>
<text x="165.4" y="150.1">CTL3</text>
<text x="174.4" y="153.9">76</text>
<text x="174.4" y="151.4">52</text>
<text x="109.8" y="157.7" transform="rotate(-90 109.8 157.7)">NC</text>
<text x="112.3" y="157.7" transform="rotate(-90 112.3 157.7)">NC</text>
<text x="114.8" y="157.7" transform="rotate(-90 114.8 157.7)">NC</text>
<text x="117.4" y="157.7" transform="rotate(-90 117.4 157.7)">RESERVED</text>
<text x="125" y="157.7" transform="rotate(-90 125 157.7)">AGND</text>
<text x="127.5" y="157.7" transform="rotate(-90 127.5 157.7)">AGND</text>
<text x="135.1" y="157.7" transform="rotate(-90 135.1 157.7)">GND</text>
<text x="137.6" y="157.7" transform="rotate(-90 137.6 157.7)">GND</text>
<text x="140.2" y="157.7" transform="rotate(-90 140.2 157.7)">GND</text>
<text x="142.7" y="157.7" transform="rotate(-90 142.7 157.7)">GND</text>
<text x="145.2" y="157.7" transform="rotate(-90 145.2 157.7)">GND</text>
<text x="147.8" y="157.7" transform="rotate(-90 147.8 157.7)">GNC</text>
<text x="150.3" y="157.7" transform="rotate(-90 150.3 157.7)">GND</text>
<text x="152.8" y="157.7" transform="rotate(-90 152.8 157.7)">GND</text>
<text x="155.4" y="157.7" transform="rotate(-90 155.4 157.7)">GND</text>
<text x="202.8" y="159.2">ESP_CPA</text>
<text x="108.5" y="163.6" transform="rotate(-90 108.5 163.6)">13</text>
<text x="111" y="163.7" transform="rotate(-90 111 163.7)">14</text>
<text x="113.6" y="163.6" transform="rotate(-90 113.6 163.6)">15</text>
<text x="116.1" y="163.7" transform="rotate(-90 116.1 163.7)">27</text>
<text x="123.7" y="163.7" transform="rotate(-90 123.7 163.7)">12</text>
<text x="126.2" y="163.7" transform="rotate(-90 126.2 163.7)">19</text>
<text x="133.8" y="162.5" transform="rotate(-90 133.8 162.5)">2</text>
<text x="136.4" y="163.5" transform="rotate(-90 136.4 163.5)">21</text>
<text x="138.9" y="163.7" transform="rotate(-90 138.9 163.7)">39</text>
<text x="141.4" y="163.7" transform="rotate(-90 141.4 163.7)">48</text>
<text x="144" y="163.7" transform="rotate(-90 144 163.7)">50</text>
<text x="146.5" y="163.6" transform="rotate(-90 146.5 163.6)">65</text>
<text x="149" y="163.6" transform="rotate(-90 149 163.6)">75</text>
<text x="151.6" y="163.7" transform="rotate(-90 151.6 163.7)">94</text>
<text x="154.1" y="163.7" transform="rotate(-90 154.1 163.7)">99</text>
<text x="202.8" y="165.8">EZ-USB.SchDoc</text>
<text x="1.8" y="169.1">D</text>
<text x="204.1" y="172.9">A4</text>
<text x="276.8" y="172.6">2.1</text>
<text x="288.2" y="169.1">D</text>
<text x="202.8" y="178.7">26/08/2023</text>
<text x="262.2" y="178.4">1</text>
<text x="275.5" y="178.4">6</text>
<text x="35.6" y="190.6">1</text>
<text x="108.2" y="190.6">2</text>
<text x="181.2" y="190.6">3</text>
<text x="254" y="190.6">4</text>
</g>
<g font-size="2.3" fill="#262626">
<text x="223.7" y="9.6">3V3</text>
<text x="13.3" y="12.1">3V3</text>
<text x="23.5" y="12.1">3V3</text>
<text x="150.2" y="22.3">3V3</text>
<text x="33" y="27.3">I2C_SDA</text>
<text x="71.7" y="24.8">3V3</text>
<text x="33" y="32.4">I2C_SCL</text>
<text x="223.1" y="34.9">GND</text>
<text x="180" y="40">DUT_UART_TX</text>
<text x="199.2" y="41.3">DUT_UART_TX</text>
<text x="223.7" y="40">3V3</text>
<text x="73.5" y="42.5">USB_NRESET</text>
<text x="180" y="47.6">DBG_UART_TX</text>
<text x="180" y="42.5">DUT_UART_RX</text>
<text x="199.1" y="43.8">DUT_UART_RX</text>
<text x="50.8" y="50.1">GND</text>
<text x="60.8" y="51.4">I2C_SCL</text>
<text x="60.8" y="53.9">I2C_SDA</text>
<text x="71" y="50.1">I2C_SCL</text>
<text x="71" y="52.6">I2C_SDA</text>
<text x="180" y="50.1">DBG_UART_RX</text>
<text x="58.3" y="59">USB_D_P</text>
<text x="71" y="57.7">USB_D_P</text>
<text x="180" y="55.2">FPGA_RESET</text>
<text x="201.5" y="56.4">FPGA_RESET</text>
<text x="58.3" y="61.5">USB_D_N</text>
<text x="71" y="60.2">USB_D_N</text>
<text x="223.1" y="65.3">GND</text>
<text x="76" y="67.8">USB_XOUT</text>
<text x="76" y="70.4">USB_XIN</text>
<text x="73.5" y="78">CLK48_R</text>
<text x="182.5" y="78">ADC8</text>
<text x="202.8" y="74.2">ADC[8..11]</text>
<text x="73.5" y="83">FPGA_INT</text>
<text x="182.5" y="80.5">ADC9</text>
<text x="182.5" y="83">ADC10</text>
<text x="40.6" y="85.6">GND</text>
<text x="58.3" y="84.3">FPGA_INT</text>
<text x="182.5" y="85.6">ADC11</text>
<text x="50.7" y="94.4">SPI_FPGA_CS</text>
<text x="50.7" y="91.9">SPI_DO</text>
<text x="71" y="93.1">SPI_FPGA_CS</text>
<text x="71" y="95.7">SPI_CK</text>
<text x="71" y="90.6">SPI_DO</text>
<text x="50.7" y="99.5">SPI_DI</text>
<text x="50.7" y="96.9">SPI_CK</text>
<text x="71" y="100.7">FPGA_CDONE</text>
<text x="71" y="98.2">SPI_DI</text>
<text x="50.7" y="102">FPGA_CDONE</text>
<text x="73.5" y="105.8">ADC0</text>
<text x="182.5" y="105.8">USB_LED_INDICATOR</text>
<text x="17.7" y="109.6">CLK48</text>
<text x="30.4" y="108.3">CLK48</text>
<text x="53.2" y="108.3">CLK48_R</text>
<text x="73.5" y="108.3">ADC1</text>
<text x="73.5" y="110.9">ADC2</text>
<text x="73.5" y="113.4">ADC3</text>
<text x="73.5" y="115.9">ADC4</text>
<text x="73.5" y="118.5">ADC5</text>
<text x="50.7" y="124.8">ADC[0..7]</text>
<text x="73.5" y="121">ADC6</text>
<text x="73.5" y="123.5">ADC7</text>
<text x="182.5" y="123.5">ADC_RDY</text>
<text x="202.1" y="124.8">ADC_RDY</text>
<text x="13.3" y="156.4">3V3</text>
<text x="30.4" y="174.1">USB_LED_INDICATOR</text>
<text x="152.2" y="176.7">GND</text>
</g>
<g font-size="2.3" fill="#0e0e0e">
<text x="227.9" y="17">C1</text>
<text x="238" y="17">C2</text>
<text x="248.2" y="17">C3</text>
<text x="258.3" y="17">C4</text>
<text x="268.4" y="17">C5</text>
<text x="278.6" y="17">C6</text>
<text x="16.2" y="22">0402</text>
<text x="16.2" y="19.5">R1</text>
<text x="26.4" y="22">0402</text>
<text x="26.4" y="19.5">R2</text>
<text x="227.9" y="19.5">0402</text>
<text x="227.9" y="22">100nF</text>
<text x="238" y="19.5">0402</text>
<text x="238" y="22">100nF</text>
<text x="248.2" y="19.5">0402</text>
<text x="248.2" y="22">100nF</text>
<text x="258.3" y="19.5">0402</text>
<text x="258.3" y="22">100nF</text>
<text x="268.4" y="19.5">0402</text>
<text x="268.4" y="22">100nF</text>
<text x="278.6" y="19.5">0402</text>
<text x="278.6" y="22">100nF</text>
<text x="16.2" y="24.5">10KΩ</text>
<text x="16.2" y="27.1">±1%</text>
<text x="26.4" y="24.5">10KΩ</text>
<text x="26.4" y="27.1">±1%</text>
<text x="227.9" y="24.5">16V</text>
<text x="238" y="24.5">16V</text>
<text x="248.2" y="24.5">16V</text>
<text x="258.3" y="24.5">16V</text>
<text x="268.4" y="24.5">16V</text>
<text x="278.6" y="24.5">16V</text>
<text x="74.5" y="34.7">0402</text>
<text x="74.5" y="32.1">R3</text>
<text x="154.6" y="32.4">U1</text>
<text x="154.6" y="34.9">CY7C68013A-100AXC</text>
<text x="10.1" y="37.5">I2C Biasing</text>
<text x="74.5" y="37.2">10KΩ</text>
<text x="74.5" y="39.7">±1%</text>
<text x="60.6" y="42.3">C7</text>
<text x="60.8" y="45.6">16V</text>
<text x="66.7" y="45.6">0402</text>
<text x="67.2" y="42">100nF</text>
<text x="227.9" y="47.3">C8</text>
<text x="238" y="47.3">C9</text>
<text x="248.2" y="47.3">C10</text>
<text x="258.3" y="47.3">C11</text>
<text x="268.4" y="47.3">C12</text>
<text x="204.3" y="51.4">T2</text>
<text x="204.3" y="48.8">T1</text>
<text x="227.9" y="49.9">0402</text>
<text x="227.9" y="52.4">100nF</text>
<text x="238" y="49.9">0402</text>
<text x="238" y="52.4">100nF</text>
<text x="248.2" y="49.9">0402</text>
<text x="248.2" y="52.4">100nF</text>
<text x="258.3" y="49.9">0402</text>
<text x="258.3" y="52.4">100nF</text>
<text x="268.4" y="49.9">0402</text>
<text x="268.4" y="52.4">100nF</text>
<text x="227.9" y="54.9">16V</text>
<text x="238" y="54.9">16V</text>
<text x="248.2" y="54.9">16V</text>
<text x="258.3" y="54.9">16V</text>
<text x="268.4" y="54.9">16V</text>
<text x="45.4" y="65.6">50V</text>
<text x="45.6" y="62.8">C13</text>
<text x="51.7" y="65.6">0402</text>
<text x="51.7" y="62.5">15pF</text>
<text x="45.1" y="70.1">FQ5032BR-24.000</text>
<text x="68.9" y="70.4">X1</text>
<text x="220.5" y="67.8">Decoupling</text>
<text x="46.4" y="75.4">C14</text>
<text x="51.7" y="75.2">15pF</text>
<text x="45.4" y="78.2">50V</text>
<text x="51.7" y="78.2">0402</text>
<text x="39.3" y="111.1">±1%</text>
<text x="39.5" y="108.3">R19</text>
<text x="47.1" y="111.4">0402</text>
<text x="47.4" y="108.3">24Ω</text>
<text x="10.1" y="151.4">LED Indicator</text>
<text x="19.5" y="165.3">D1</text>
<text x="19.5" y="167.8">KT-0603R</text>
<text x="20" y="173.1">R4</text>
<text x="20" y="177.7">0402</text>
<text x="268.4" y="178.4">of</text>
<text x="20" y="180.2">1KΩ</text>
<text x="20" y="182.7">±1%</text>
</g>
<g font-size="2.3" fill="#4c4c4c">
<text x="30.2" y="112.6">i</text>
<text x="28.6" y="115.9">S50</text>
</g>
<g font-size="1.9" fill="#0e0e0e">
<text x="198.5" y="156.3">Project:</text>
<text x="198.4" y="163.9">File:</text>
<text x="198.2" y="170.2">Size:</text>
<text x="213.9" y="170.2">Notes:</text>
<text x="271.1" y="170.2">Revision:</text>
<text x="198.3" y="176.5">Date:</text>
<text x="252.8" y="176.5">Sheet:</text>
</g>
<text font-size="1.9" x="207.9" y="183.1">This work is licensed under a C reative C ommons Attribution-ShareAlike 4.0 International License.</text>
<text font-size="1.6" x="280.4" y="161.5">courk.cc</text>
</svg>
